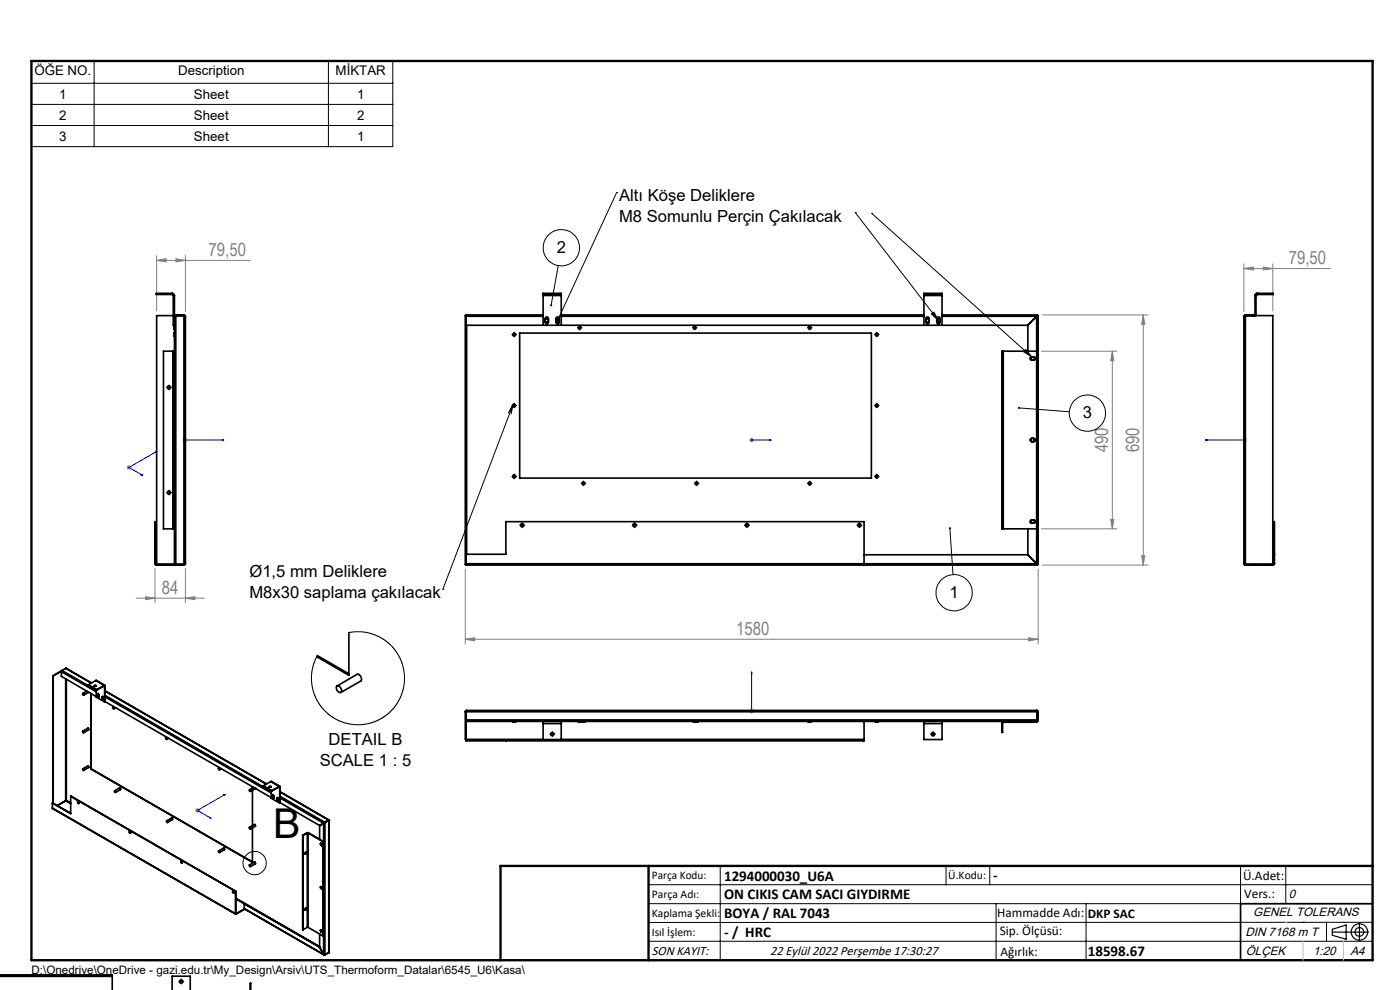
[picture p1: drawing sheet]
<svg xmlns="http://www.w3.org/2000/svg" width="297mm" height="210mm" viewBox="0 0 297 210" stroke-linecap="round" stroke-linejoin="round" font-family="sans-serif">
<g fill="none" stroke="#000" stroke-width=".21">
<path d="M6.7 12.8h76.6v18.3h-76.6zM6.7 17.7h76.6M20 12.8v18.3M69.7 12.8v18.3M6.7 22.1h76.6M6.7 26.6h76.6M118.4 56.3l-1.5 8.5M130.8 40.8h.1M130.8 40.8l-12.5 27.2M181.4 45.1h.1M181.4 45.1l17.7 22.9M184.9 45.3h.1"/>
<path d="M184.9 45.3l34 30.4M108.9 71h.4M109.1 70.8v.4M122.8 69.5h.4M122.9 69.3v.4M147.2 69.5h.4M147.4 69.3v.4M171.6 69.5h.4M171.8 69.3v.4M185.8 71h.4M186 70.8v.4M197.6 66.6l.5-.4 1 1.8z"/>
<path d="M217.6 74.1l1.3 1.6-1.8-1.1zM35.7 82.2h.3M35.8 82v.4M108.8 85.8l-14.9 39.2M108.8 85.8l-.4 2M108.8 85.8l-1 1.8M108.9 86h.4M109.1 85.8v.4M185.8 86h.4M186 85.8v.4M216.1 86.5l10.7 .8M35.7 104.5h.3"/>
<path d="M35.8 104.3v.4M108.9 101.1h.4M109.1 100.9v.4M110.6 111.4h.3M110.8 111.2v.4M123.6 102.5h.4M123.8 102.4v.3M134.4 111.4h.4M134.6 111.2v.4M147.6 102.5h.4M147.8 102.4v.3M158.3 111.4h.3"/>
<path d="M158.5 111.2v.4M171.6 102.5h.4M171.8 102.4v.3M182.1 111.4h.4M182.3 111.2v.4M185.8 101.1h.4M186 100.9v.4M201.5 112l.7 9.9M93.9 125h.1M116.9 155.7h.4M117.2 155.5v.4M197.7 155.7h.4"/>
<path d="M197.9 155.5v.4M137.6 187.7h153.6M137.6 191.7h153.6M137.6 199.7h153.6M152.8 183.7v20M200.7 183.7v4M210 183.7v4M211.3 191.7v12M230.4 191.7v12M263.2 183.7v20M272.8 183.7v8M276.4 195.6h.1"/>
<path d="M281.4 195.6v4.1M285 195.6h.1M291.2 195.6l-153.6 .1M38.2 208.2h.4M38.5 208v.4"/>
<circle cx="119.1" cy="52.6" r="3.8"/>
<circle cx="230.7" cy="87.6" r="3.9"/>
<circle cx="202.4" cy="125.7" r="3.9"/>
<circle cx="54" cy="183.1" r="2.47"/>
</g>
<g fill="none" stroke="#000" stroke-width=".25">
<path d="M282.6 197.7h7.8M282.6 197.1l3-.9v3l-3-.8zM288.4 195.8v3.8M106.2 203.7h185"/>
<circle cx="288.4" cy="197.7" r="1.74"/>
<circle cx="288.4" cy="197.7" r=".93"/>
</g>
<g fill="none" stroke="#00f" stroke-width=".21">
<path d="M32.9 95.9l.3-.1-.2 .2zM33.2 95.8l-5.9 3.4 3 1.7M39.1 93.3h.2zM39.2 93.3h.1M39.2 93.3h8.3M47.5 93.3h-.4h.4M159.3 93.3h.3zM159.5 93.3h.1M159.5 93.3h4.1M163.6 93.3h-.4h.4M255.7 93.3h.5h-.5M255.7 93.3h8.4"/>
<path d="M263.9 93.3h.3zM264.1 93.3h.1M29.9 100.7l.2-.1 .2 .3zM159.5 142.5l.1 .4h-.3zM159.5 142.5v8.3h4.1M163.2 150.7l.4 .1-.4 .1zM44.5 173.5l.1-.1 .2 .2zM47.4 168.6l.4-.1-.3 .2zM47.8 168.5l-5.9 3.4 2.9 1.7"/>
</g>
<g fill="none" stroke="#808080" stroke-width=".21">
<path d="M33.2 55.2l2-.3v.7zM33.2 54.2v11.8M33.2 55.2h19.9M37.3 54.9l2 .3-2 .4zM39.3 54.2v11.9M263.9 57l2-.4v.7zM263.9 56v10.1M263.9 57h18.3M268 56.6l2 .4-2 .3zM270 56v10M220.9 74.5h16.1M221.1 66.8h22.4"/>
<path d="M236 74.5v37.7M236 74.5l.3 2h-.7zM242.5 66.8l.4 2h-.7zM242.5 66.8v53.1M26.8 99.2h1.1M27 98.8l.7 .7M27.3 98.7v1M27.7 98.8l-.7 .7M38.7 93.3h1M38.8 93l.7 .7M39.2 92.8v1M39.5 93l-.7 .7"/>
<path d="M159 93.3h.9M159.1 93l.7 .7M159.5 92.8v1M159.8 93l-.7 .7M263.6 93.3h.9M263.7 93l.7 .7M264.1 92.8v1M264.4 93l-.7 .7M220.9 112.2h16.1M221.1 119.9h22.4M235.6 110.2h.7l-.3 2zM242.2 117.9h.7l-.4 2z"/>
<path d="M28.9 126.9h14.5M30.9 126.6l2 .3-2 .3zM32.9 120.6v7.3M39.3 126.9l2-.3v.6zM39.3 120.6v7.3M98.7 135.6l2-.3v.7zM98.7 120.7v15.9M98.7 135.6h121.5M218.2 135.3l2 .3-2 .4zM220.2 120.7v15.9M159 150.8h.9M159.1 150.5l.7 .7"/>
<path d="M159.5 150.3v1M159.8 150.5l-.7 .7M41.4 171.9h1M41.5 171.5l.7 .8M41.9 171.4v1M42.2 171.5l-.7 .8"/>
</g>
<g fill="none" stroke="#000" stroke-width=".21" stroke-dasharray="15.2 1.3 1.3 1.3">
<path d="M108.7 71h-.1M109.1 70.6v-.1M109.1 71.4v.1M109.5 71h.1M122.6 69.5h-.1M123 69.1v-.1M123 69.9v.1M123.4 69.5h.1M147 69.5h-.1M147.4 69.1v-.1M147.4 69.9v.1M147.8 69.5h.1"/>
<path d="M171.4 69.5h-.1M171.8 69.1v-.1M171.8 69.9v.1M172.2 69.5h.1M185.6 71h-.1M186 70.6v-.1M186 71.4v.1M186.4 71h.1M35.5 82.2h-.2M35.9 81.8v-.2M35.9 82.6v.1M36.2 82.2h.2"/>
<path d="M108.7 86h-.1M109.1 85.6v-.1M109.1 86.4v.1M109.5 86h.1M185.6 86h-.1M186 85.6v-.1M186 86.4v.1M186.4 86h.1M35.5 104.5h-.2M35.9 104.1v-.2M35.9 104.9v.1M36.2 104.5h.2"/>
<path d="M108.7 101.1h-.1M109.1 100.7v-.1M109.1 101.4v.2M109.5 101.1h.1M110.4 111.4h-.1M110.8 111v-.1M110.8 111.8v.1M111.2 111.4h.1M123.4 102.5h-.1M123.8 102.1v-.1M123.8 102.9v.1M124.2 102.5h.1"/>
<path d="M134.3 111.4h-.2M134.6 111v-.1M134.6 111.8v.1M135 111.4h.2M147.4 102.5h-.1M147.8 102.1v-.1M147.8 102.9v.1M148.2 102.5h.1M158.1 111.4h-.2M158.5 111v-.1M158.5 111.8v.1M158.9 111.4h.1"/>
<path d="M171.4 102.5h-.1M171.8 102.1v-.1M171.8 102.9v.1M172.2 102.5h.1M181.9 111.4h-.1M182.3 111v-.1M182.3 111.8v.1M182.7 111.4h.2M185.6 101.1h-.1M186 100.7v-.1M186 101.4v.2M186.4 101.1h.1"/>
<path d="M116.8 155.7h-.2M117.2 155.3v-.1M117.2 156.1v.1M117.6 155.7h.1M197.6 155.7h-.2M197.9 155.3v-.1M197.9 156.1v.1M198.3 155.7h.2M38.1 208.2h-.2M38.5 207.8v-.1M38.5 208.6v.1M38.8 208.2h.2"/>
</g>
<path d="M291.2 191.7h-28v12" fill="none" stroke="#000" stroke-width=".35"/>
<path d="M6.7 12.9h284.5v190.8h-284.5zM137.6 183.7v20M291.2 183.7h-185v20" fill="none" stroke="#000" stroke-width=".5"/>
<path d="M276.4 199.7v4M285 199.7v4" fill="none" stroke="#c0c0c0" stroke-width=".21"/>
<path d="M272.8 195.6h.1" fill="none" stroke="#c0c0c0" stroke-width=".25"/>
<g fill="#000">
<path d="M118.2 67.8l-.1 .3 .2-.1-.1 .1 .2 .1 .1-.2a.22 .22 0 0 0-.1-.2 .22 .22 0 0 0-.2 0zM116.8 64.6l-.1 .2 .2 .2v-.2v.2a.23 .23 0 0 0 .3-.3 .23 .23 0 0 0-.4-.1zM216 86.4l-.1 .1h.2h-.2a.22 .22 0 0 0 .3 .2 .22 .22 0 0 0 .1-.3 .22 .22 0 0 0-.3 0zM201.3 111.9a.22 .22 0 0 0 .1 .4 .22 .22 0 0 0 .3-.2 .22 .22 0 0 0-.2-.3v.2v-.2z"/>
<path d="M197.6 66.6l.5-.4 1 1.8zM217.6 74.1l1.3 1.6-1.8-1.1z"/>
</g>
<g fill="#00f">
<path d="M163.2 93.3h.4zM159.3 93.3h.3z"/>
<path d="M44.5 173.5l.1-.1 .2 .2zM47.4 168.6l.4-.1-.3 .2z"/>
<path d="M263.9 93.3h.3zM255.7 93.3h.5zM163.2 150.7l.4 .1-.4 .1zM159.5 142.5l.1 .4h-.3zM3.7 210.1h.4zM-.1 210.1h.2zM29.9 100.7l.2-.1 .2 .3zM32.9 95.9l.3-.1-.2 .2z"/>
<path d="M39.1 93.3h.2zM47.1 93.3h.4z"/>
</g>
<g fill="#808080">
<path d="M33.2 55.2l2-.3v.7zM37.3 54.9l2 .3-2 .4z"/>
<path d="M235.6 110.2h.7l-.3 2zM236 74.5l.3 2h-.7z"/>
<path d="M242.5 66.8l.4 2h-.7zM242.2 117.9h.7l-.4 2z"/>
<path d="M98.7 135.6l2-.3v.7zM218.2 135.3l2 .3-2 .4zM30.9 126.6l2 .3-2 .3zM39.3 126.9l2-.3v.6zM263.9 57l2-.4v.7zM268 56.6l2 .4-2 .3z"/>
</g>
<g fill="none" stroke="#000" stroke-width=".35">
<path d="M36.5 62.2l.4 .2 .1 .3M36.5 62.5l.3 .2M36.5 62.2h-3.3v.3h3.3M36.5 62.2v.3M36.7 74.5h.1M36.7 74.5h-2v37.7h2M36.7 74.5v37.7M36.8 66.9h-3.6v52.8M36.8 62.7v6.3h.2M36.8 62.7h.2M36.8 74.5h.2M36.8 74.5v37.7"/>
<path d="M37 70.7h-.1v.6h.1M37 69.2h-.1v.6h.1M37 66.9h.1M37 62.7v56.9M37.3 66.9l-.3 .2M37.3 66.8l-.3 .3M37.3 66.9l-.1 .1M37.3 66.8v53.1l-.3-.3M37.3 66.9h1.7M37.3 66.8h1.7M39 66.9l.3 .2M39 66.9l.1 .1"/>
<path d="M39 66.8l.3 .3M39 66.8v53.1M39.3 67.1v52.5M98.7 66.9h.1v52.8h-.1zM98.8 69h119.3M99 69v48.6M110.2 70.7h74.7v30.7h-74.7zM115.2 66.8h-16.4v.3h16.4M115.2 62.5v.2M115.2 62.5v-.3h3.9v.3M115.2 62.5h3.9M115.2 62.7v6.3"/>
<path d="M115.2 62.7h3.9M115.6 67.9l.2-.3h.4l.1 .3M115.6 68l.2 .3h.4l.1-.3M115.7 67.4a.35 .35 0 0 1 .4-.2 .35 .35 0 0 1 .2 .4v.7a.35 .35 0 0 1-.3 .4 .35 .35 0 0 1-.4-.4zM118 67.9l.1-.3h.4l.1 .3M118 68l.1 .3h.4l.1-.3M118 67.4a.35 .35 0 0 1 .4-.2 .35 .35 0 0 1 .2 .4v.7a.34 .34 0 0 1-.3 .4 .34 .34 0 0 1-.3-.4zM119.1 62.5v.2M119.1 66.8h76.9M119.1 62.7v6.3M119.1 67.1h76.9M196 62.5v.2"/>
<path d="M196 62.5h3.8M196 62.5v-.3h3.8v.3M196 62.7h3.8M196 62.7v6.3M196.4 67.9l.2-.3h.4l.1 .3M196.4 68l.2 .3h.4l.1-.3M196.5 67.4a.37 .37 0 0 1 .4-.2 .37 .37 0 0 1 .2 .4v.7a.35 .35 0 0 1-.3 .4 .35 .35 0 0 1-.4-.4zM198.7 67.9l.2-.3h.4l.1 .3M198.7 68l.2 .3h.4l.1-.3M198.8 67.4a.35 .35 0 0 1 .4-.2 .35 .35 0 0 1 .2 .4v.7a.35 .35 0 0 1-.3 .4 .35 .35 0 0 1-.4-.4zM199.8 62.5v.2M199.8 66.8h20.3"/>
<path d="M199.8 62.7v6.3M199.8 67.1h20.1M212.7 74.5h.1M212.7 74.5h-.2v37.7h.2M212.7 74.5v37.7M212.8 74.5h7.1M212.8 74.5v37.7M218.1 69v5.5M218.6 75.8l.7-.1a.34 .34 0 0 1 .3 .3 .34 .34 0 0 1-.3 .4h-.4a.35 .35 0 0 1-.4-.2 .35 .35 0 0 1 .1-.4zM219 75.7l-.3 .1v.4l.3 .2M219.2 75.7l.2 .1v.4l-.2 .2M219.9 67.1h.1"/>
<path d="M219.9 67.1l-1.8 1.9M219.9 67.1v52.5M220.1 66.8l-.2 .3M220.1 66.9l-.2 .2M220.1 66.9h.1M220.1 66.8v.1M220.2 66.9l-.3 .2M220.2 66.9v52.8M263.9 67.1v52.5M264.2 66.9l-.3 .2M264.2 66.9l-.1 .1M264.2 66.8l-.3 .3"/>
<path d="M264.2 66.9h5.8v52.8M264.2 66.8h1.7M264.2 66.8v53.1M265.9 66.8l.3 .1M265.9 66.8v.1M266.2 62.7h.3M266.2 62.7v4.2M266.5 62.7v4.2M266.7 62.2l-.3 .2-.2 .3M266.7 62.5l-.2 .2M266.7 62.2h3.4v.3h-3.4M266.7 62.2v.3"/>
<path d="M218.6 93.1l.7-.1a.35 .35 0 0 1 .3 .3 .35 .35 0 0 1-.3 .4h-.4a.36 .36 0 0 1-.3-.6zM219 93l-.3 .1v.4l.3 .2M219.2 93l.2 .1v.4l-.2 .2M32.9 119.6l.3 .3M32.9 119.6v-8.9h.1v8.9M32.9 119.6h.1M33 119.6l.2 .1M33.2 119.9h5.8M33.2 119.7h3.8M33.2 119.7v.2M36.7 112.2h.1M36.8 112.2h.2"/>
<path d="M37 119.6l.3 .1M37 119.6h.1M37.2 119.7h.1M37.3 119.7h1.7M39.1 119.7h-.1M39.3 119.6l-.3 .1M39.3 119.6l-.3 .3M98.8 117.6h8.5v-6.9h76v9.2M183.3 117.7h34.8M212.7 112.2h.1M212.8 112.2h7.1M218.1 117.7l1.8 1.9"/>
<path d="M218.1 112.2v5.5M218.6 110.4l.7-.1a.34 .34 0 0 1 .3 .3 .34 .34 0 0 1-.3 .4h-.4a.35 .35 0 0 1-.4-.2 .35 .35 0 0 1 .1-.4zM219 110.3l-.3 .1v.4l.3 .2M219.2 110.3l.2 .1v.4l-.2 .2M219.9 119.6h-121.1v.3h121.3M219.9 119.6l.3 .1M219.9 119.6l.2 .1M219.9 119.6l.2 .3M219.9 119.6h.1M220.1 119.7h.1M220.1 119.7v.2M263.9 119.6l.3 .1"/>
<path d="M263.9 119.6l.3 .3M264.1 119.7h.1M264.2 119.9h5.9M264.2 119.7h5.9M270.1 119.7v.2M270.2 119.6l-.1 .1M270.2 117.6h.2M270.2 119.6v-8.9h.2v8.9M270.2 119.6h.2M270.4 119.6l-.3 .3M67.3 139.1l6.7 3.8M74 134.2v9.1l-6.8-4"/>
<path d="M11.2 143.4h.1M11.2 143.4v26.9M11.3 143.4v26.9M13 142.5v1l7.4 4.3M13 142.4l-1.7 1M13 142.5l7.4 4.2M13.2 142.2l-.2 .3M13.2 142.2l-2 1.2M13.2 142.2l7.2 4.2M13.9 141.8l5.5 3.1M13.9 141.8l-.7 .4M13.9 144v25.9"/>
<path d="M14.1 144.1v25.7M17.6 155.1l1-.6 .2 .1v.2l-1.1 .6M18.4 146.6l-.8 .5M18.8 145.3l1.7 1M18.8 145.3l1.7 1.1M18.8 146.9l-1.1 .6M18.8 146.9h.1M19.3 147.1v16M20 145.4a.2 .2 0 0 1 .3-.1 .2 .2 0 0 1 0 .3 .2 .2 0 0 1-.3-.1zM20 145.5h.4M20.3 144.3l2 1.1M20.3 144.3l1.8 1.1"/>
<path d="M20.3 144.3l-1.5 1M20.4 146.3v1.6l1.8 1M20.5 146.3v.1M20.6 147.2h.3l.1 .6M20.6 147.7l.2 .2 .2-.1M20.6 147.2v.5M20.7 147.1v.1M20.7 147.6l.3 .3M20.7 147.5l.1 .1M20.7 147.2h-.1M20.7 147.6l-.1 .1M20.7 147.2v.4"/>
<path d="M20.8 147.3l.1 .3M20.8 147.2l.1 .1M20.8 147.2v.1M20.8 147.6l.2 .1M20.9 147.6h-.1M20.9 147.6h.1M21.7 147.8l.1-.1 .2 .3v.5h-.2l-.1-.2M21.7 147.8v.5M21.8 147.7v.1M21.8 148.2l.2 .3M21.8 148.1l.1 .1M21.8 147.8h-.1"/>
<path d="M21.8 148.2l-.1 .1M21.8 147.8v.4M21.8 147.9l.1 .3M21.9 147.8l.1 .1M21.9 147.8l-.1 .1M21.9 148.2l.1 .1M21.9 147.9h-.1M21.9 148.2h.1M22.1 145.4l.1-.1 .1 .2M22.1 145.5h.1M22.1 145.4l-1.6 .9M22.1 145.4v.1"/>
<path d="M22.1 145.5l-1.6 .9M22.2 145.5v3.4M22.3 146.5l34.3 19.8M22.3 148.8l35.2 20.4M22.3 145.5h-.1M22.3 145.5v3.3M22.3 148.8l-.1 .1M22.3 147.8l35.2 20.4M22.3 147.5l35.2 20.4M22.3 146.6l34.2 19.7M23.9 150l.2 .1 .1 .2h-.2zM24.1 149.9l-.1 .1"/>
<path d="M24.5 150.1l-.4 .2M35.1 156.5l.2 .1v.2zM35.3 156.4l-.2 .1M35.7 156.6l-.4 .2M71.5 145.5a.86 .86 0 0 1 .8 .5 .86 .86 0 0 1 0 .9 .91 .91 0 0 1-.8-1.4zM71.5 145.5l4.2-2.5a.93 .93 0 0 1 .9 1.5l-4.3 2.4M98.7 151v5.8h16.5M98.7 151h121.5M98.8 151v6M98.8 157v.2h84.5v-.2M98.8 157h84.5M98.9 150.9l-.1 .1"/>
<path d="M99 150.7l-.2 .3M99 150.7l-.3 .3M99 150.7h120.9M107.3 157v.2M108.8 153h.6M115.2 153v.5M115.2 153.5v3.4h3.9v-3.4M115.2 153.5h3.9M119.1 153v.5M119.1 156.8h64.2M122.7 153h.6M123.5 153h.6"/>
<path d="M147.1 153l.6 .1M147.7 153v.1M148.1 153l-.4 .1M171.4 153h.7M183.3 156.8v.2M183.3 153v3.8M185.7 153h.6M196 153v.5M196 153.5v3.4h3.8v-3.4M196 153.5h3.8M199.8 153v.5M212.5 153.3v2.1h.2v-2.1"/>
<path d="M212.5 153.3h.2M212.8 153.2l-.1 .1M212.8 153.2v-.2l-.3 .3M219.9 150.7l.2 .3M219.9 150.7l.3 .3M219.9 153h.1M219.9 153v.2h-7.1M220.1 152.7l-.2 .3M220.1 152.7v.1M220.1 150.9v.1M220.1 151v1.7M220.2 152.7h-121.4v.3h121.1"/>
<path d="M220.2 152.7l-.3 .3M220.2 151v1.7M11.1 171.4l38.9 22.5M11.1 171.4l38.9 22.4M11.1 170.3v1.1M11.1 170.3l3.9 2.2M13.9 169.9l-1.7 1M13.9 169.9l1.1 .6M14.1 169.8l-.2 .1M14.1 169.8l.9 .5M15 168.9v3.7l-3.9-2.3M15 168.9l35 20.2"/>
<path d="M15 168.9l35 20.1M16.5 170.1h.1a.21 .21 0 0 1 .2 .2 .21 .21 0 0 1-.3 .2 .21 .21 0 0 1-.1-.4zM16.5 170l.2 .4M17.6 163.1l1-.7 .2 .2v.2l-1.1 .6M19.3 163.1l34.3 19.8v-7.3M19.3 163.1h.1M19.3 163.1l34.3 19.7M24.3 167.7l1.1-.6 .2 .2v.2l-1.1 .6M27.4 176.4l.3 .1v.3l-.2-.1zM27.5 176.4l.2 .3M35.3 174.1l1.1-.6 .2 .1v.2l-1.1 .7M46.4 163h.2v.3h-.2z"/>
<path d="M46.6 162.8l-.2 .2M47 163.1l-.4 .2M52.9 175.5l1.1-.6 .2 .1v.3l-1.1 .6M53.6 166.9v.3M53.6 167.6v7.5M53.8 167l-.9 .5M54.2 167.2h.1M54.2 167.2l-1.1 .7M55.9 166.7l1.7 1M55.9 166.7v.1l1.7 1M57.1 166.9l.1-.1a.2 .2 0 0 1 .2-.1 .2 .2 0 0 1 .1 .3 .2 .2 0 0 1-.3 0zM57.1 167h.4"/>
<path d="M57.4 165.8h.2l1.8 1M57.4 165.8l1.8 1M57.4 165.8l-1.5 .9M57.5 167.8v1.5l1.8 1M57.6 167.7v.1M57.7 168.7l.2-.2 .2 .3v.5l-.1 .1-.3-.3M57.7 168.7v.4M57.9 168.5v.1M57.9 169l.2 .3M57.9 168.9v.1M57.9 168.6l-.2 .1M57.9 169l-.2 .1"/>
<path d="M57.9 168.6v.4M57.9 168.8l.1 .2M57.9 169l.2 .1M58 168.7l-.1 .1M58 169h-.1M58 169h.1M58.8 169.3h.3v.7l-.3-.3M58.8 169.3v.4M58.9 169.2h.1M58.9 169.6l.2 .3M58.9 169.5l.1 .1M58.9 169.2l-.1 .1"/>
<path d="M58.9 169.6l-.1 .1M58.9 169.2v.4M59 169.6l.1 .1M59 169.3l-.1 .1M59.1 169.6h.1M59.1 169.6h-.1M59.1 169.4h-.2l.2 .2M59.2 166.8l.2 .1M59.2 166.9l.1 .1M59.2 166.8v.1M59.2 166.9l-1.6 .9M59.2 166.8l-1.6 .9"/>
<path d="M59.3 167v3.3M59.4 167.9l10.3 6M59.4 168l10.3 5.9M59.4 170.3l8.4 4.8M59.4 166.9l-.1 .1M59.4 166.9v3.4M59.4 170.3h-.1M59.4 169.3l9.3 5.3M59.4 168.9l9.5 5.5M64.2 177.2l.1 20M64.2 177.2h.1M64.3 177.2v20"/>
<path d="M65.1 176.6h.3M65.1 176.6l.1 .1M65.1 176.6l-.9 .6M65.2 176.7h.1M65.2 176.7l-.9 .5M65.2 176.7v20M65.3 176.7v20M65.3 176.7l3.3 1.9M65.4 176.6l3.2 2M65.4 176.6l-.1 .1M67.8 175.1v2.9M68 178.9l.2 .3"/>
<path d="M68.1 178.9l.3 .3v.2h-.1M68.1 178.9h-.2l.2 .4M68.1 179.3l.2 .1M68.1 178.9v.2M68.1 179.1l.1 .2M68.2 179.2l-.1 .1M68.2 179.2l.2 .1M68.2 179.1h-.1M68.2 179v.1M68.2 179.1l.1 .2M68.3 179.3h.1M68.4 179.3v.1"/>
<path d="M68.4 179.3l-.1 .1M68.4 179.2l-.1 .1M68.6 178.6v20M68.7 174.6v27.9M68.7 174.6l-.9 .5M68.7 174.5v.1M68.7 174.5l-.9 .6M68.9 174.5h-.2M68.9 174.4l-.2 .2M68.9 174.5h.1M68.9 174.4v.1M68.9 174.5v28h-.2"/>
<path d="M68.9 174.5l-.2 .1M69.7 174h.1M69.7 173.9v.1M69.7 174l-.8 .5M69.7 174v.1M69.7 173.9l-.8 .5M69.7 174.1l-.8 .4M69.7 174.1v28M69.8 174l-.1 28.1M38.5 182.7l.2 .4M46.4 180.5l1.2-.6v.3l-1 .6M46.4 180.5l.2 .1-.1 .3-.2-.3z"/>
<path d="M49.3 189.1a.18 .18 0 0 1 .3 0 .18 .18 0 0 1-.2 .3zM49.4 189l.2 .4M50 193.8l.1 .1M50 189.1v4.7M50 193.8h.1M50 189v.1M50 189v4.8M50 190.5l17.8 10.3M50 190.7l1.8 1M50.1 193.8v.1M51.8 192.7l.1 .1M51.8 192.7l16.9 9.8"/>
<path d="M51.8 191.7v1M51.8 191.7l16 9.2M51.9 192.8l16.8 9.8M51.9 192.8l-1.8 1M51.9 192.8h.1M51.9 192.9l-1.8 1M52.9 183.5l1.1-.6h.2v.3l-1.1 .6M64.9 180.8l-.2 .3M64.9 192.6l-.2 .4M65.2 196.7h.1M65.2 196.7l-.9 .5M65.3 196.7l3.3 1.9"/>
<path d="M67.8 198.1v2.8M68 188.1l.2 .3M68 197.3l.2 .3M68.1 197.7l-.1-.4 .4 .2v.3h-.1M68.1 188.1l.3 .2v.3h-.1M68.1 188.1h-.2l.2 .3M68.1 197.7l.2 .1M68.1 188.4l.2 .2M68.1 188.1v.2M68.1 197.3v.2M68.1 188.3l.1 .1M68.1 197.5l.1 .2"/>
<path d="M68.2 188.4h-.1M68.2 188.4l.2 .2M68.2 197.6l-.1 .1M68.2 197.6l.2 .1M68.2 188.1v.2M68.2 197.3v.2M68.2 188.3h-.1M68.2 188.3l.1 .2M68.2 197.5h-.1M68.2 197.5l.1 .2M68.3 188.5h.1M68.3 197.7h.1"/>
<path d="M68.4 188.6h.1M68.4 197.7v.1M68.4 188.6h-.1M68.4 197.7l-.1 .1M68.4 188.4v.1M68.4 197.5l-.1 .2M68.7 198.5l-.1 .1M0 206.8h23.8v.3M0 207.1h23.8M23.8 207.1v3M36.5 210.1v-3h3.9v3M53.1 210.1v-1.5h.1v1.5"/>
<path d="M67.8 200.9h.1M67.8 200.9l.9 1.6M68.7 202.5h.1M68.7 202.5l.2 .1M68.9 202.5v.1M69.7 202.1h.1M69.7 202.1l-.8 .5"/>
<circle cx="109.1" cy="71" r=".32"/>
<circle cx="123" cy="69.5" r=".31"/>
<circle cx="147.4" cy="69.5" r=".31"/>
<circle cx="171.8" cy="69.5" r=".31"/>
<circle cx="186" cy="71" r=".31"/>
<circle cx="35.8" cy="82.2" r=".34"/>
<circle cx="109.1" cy="86" r=".32"/>
<circle cx="186" cy="86" r=".31"/>
<circle cx="35.8" cy="104.5" r=".35"/>
<circle cx="109.1" cy="101.1" r=".32"/>
<circle cx="110.8" cy="111.4" r=".34"/>
<circle cx="123.8" cy="102.5" r=".31"/>
<circle cx="134.6" cy="111.4" r=".34"/>
<circle cx="147.8" cy="102.5" r=".31"/>
<circle cx="158.5" cy="111.4" r=".35"/>
<circle cx="171.8" cy="102.5" r=".31"/>
<circle cx="182.3" cy="111.4" r=".35"/>
<circle cx="186" cy="101.1" r=".31"/>
<circle cx="17.7" cy="147.3" r=".16"/>
<circle cx="17.7" cy="155.3" r=".17"/>
<circle cx="117.2" cy="155.7" r=".34"/>
<circle cx="197.9" cy="155.7" r=".34"/>
<circle cx="17.7" cy="163.2" r=".17"/>
<circle cx="24.4" cy="167.9" r=".17"/>
<circle cx="35.5" cy="174.3" r=".17"/>
<circle cx="53.1" cy="167.7" r=".16"/>
<circle cx="53.1" cy="175.7" r=".16"/>
<circle cx="38.6" cy="182.9" r=".18"/>
<circle cx="53.1" cy="183.7" r=".17"/>
<circle cx="64.8" cy="192.8" r=".19"/>
<circle cx="64.8" cy="180.9" r=".19"/>
<circle cx="38.4" cy="208.2" r=".36"/>
</g>
<path d="M74 134.2l1.1-.2 2.3 .1 2.1 .5 1.3 .6 1.5 1.1 1 1 1 1.3 .7 1.3 .4 1.2 .4 2v1.6l-.3 1.8-.6 1.4-.8 1.6-.9 1.1-1.5 1.3-1.4 .8-1.7 .7-1.6 .3h-1.7l-1.5-.2-1.9-.6-1.2-.6-1.5-1.2-1.1-1.2-.8-1.3-.7-1.4-.4-1.5-.1-1.2 .1-2.2 .4-1.7 .7-1.5" fill="none" stroke="#000" stroke-width=".21"/>
<text font-size="8.7" x="58" y="177.7">B</text>
<g font-size="3.9" fill="#808080">
<text x="44.2" y="54.3">79,50</text>
<text x="273.4" y="56.1">79,50</text>
<text x="235.1" y="96" transform="rotate(-90 235.1 96)">490</text>
<text x="241.7" y="96" transform="rotate(-90 241.7 96)">690</text>
<text x="34.4" y="126">84</text>
<text x="156.2" y="134.7">1580</text>
</g>
<g font-size="3.5">
<text x="131.3" y="42.7">Altı Köşe Deliklere</text>
<text x="131.3" y="47.2">M8 Somunlu Perçin Çakılacak</text>
<text x="118.1" y="53.7">2</text>
<text x="229.7" y="88.8">3</text>
<text x="52.9" y="122.3">Ø1,5 mm Deliklere</text>
<text x="52.9" y="126.8">M8x30 saplama çakılacak</text>
<text x="201.4" y="126.9">1</text>
<text x="69.7" y="158">DETAIL B</text>
<text x="67.8" y="162.5">SCALE 1 : 5</text>
</g>
<g font-size="3.2">
<text x="153.6" y="186.8">1294000030_U6A</text>
<text x="153.6" y="190.8">ON CIKIS CAM SACI GIYDIRME</text>
<text x="210.7" y="186.6">-</text>
<text x="153.6" y="194.8">BOYA / RAL 7043</text>
<text x="153.6" y="198.8">- / HRC</text>
<text x="230.8" y="202.8">18598.67</text>
</g>
<g font-size="2.8">
<text x="7.3" y="16">ÖĞE NO.</text>
<text x="37.8" y="16">Description</text>
<text x="71.2" y="16">MİKTAR</text>
<text x="12.5" y="20.9">1</text>
<text x="41.2" y="20.9">Sheet</text>
<text x="75.7" y="20.9">1</text>
<text x="12.5" y="25.4">2</text>
<text x="12.5" y="29.9">3</text>
<text x="41.2" y="25.4">Sheet</text>
<text x="41.2" y="29.9">Sheet</text>
<text x="75.7" y="25.4">2</text>
<text x="75.7" y="29.9">1</text>
<text x="263.7" y="186.7">Ü.Adet:</text>
<text x="263.9" y="190.5">Vers.:</text>
<text x="211.5" y="194.5">Hammadde Adı:</text>
<text x="230.8" y="194.7">DKP SAC</text>
<text x="138.3" y="202.6">SON KAYIT:</text>
<text x="163.4" y="202.6">22 Eylül 2022 Perşembe 17:30:27</text>
<text x="212.1" y="198.4">Sip. Ölçüsü:</text>
<text x="212.2" y="202.7">Ağırlık:</text>
</g>
<g font-size="2.6">
<text x="273.4" y="190.4">0</text>
<text x="265.9" y="194.4">GENEL TOLERANS</text>
<text x="264.2" y="198.5">DIN 7168 m T</text>
<text x="264.3" y="202.6">ÖLÇEK</text>
<text x="278.5" y="202.6">1:20</text>
<text x="286.5" y="202.6">A4</text>
</g>
<g font-size="2.5">
<text x="138.3" y="186.4">Parça Kodu:</text>
<text x="138.3" y="190.5">Parça Adı:</text>
<text x="201.2" y="186.5">Ü.Kodu:</text>
<text x="138.3" y="194.5">Kaplama Şekli:</text>
<text x="138.3" y="198.6">Isıl İşlem:</text>
<text x="6.7" y="206.7">D:\Onedrive\OneDrive - gazi.edu.tr\My_Design\Arsiv\UTS_Thermoform_Datalar\6545_U6\Kasa\</text>
</g>
</svg>
